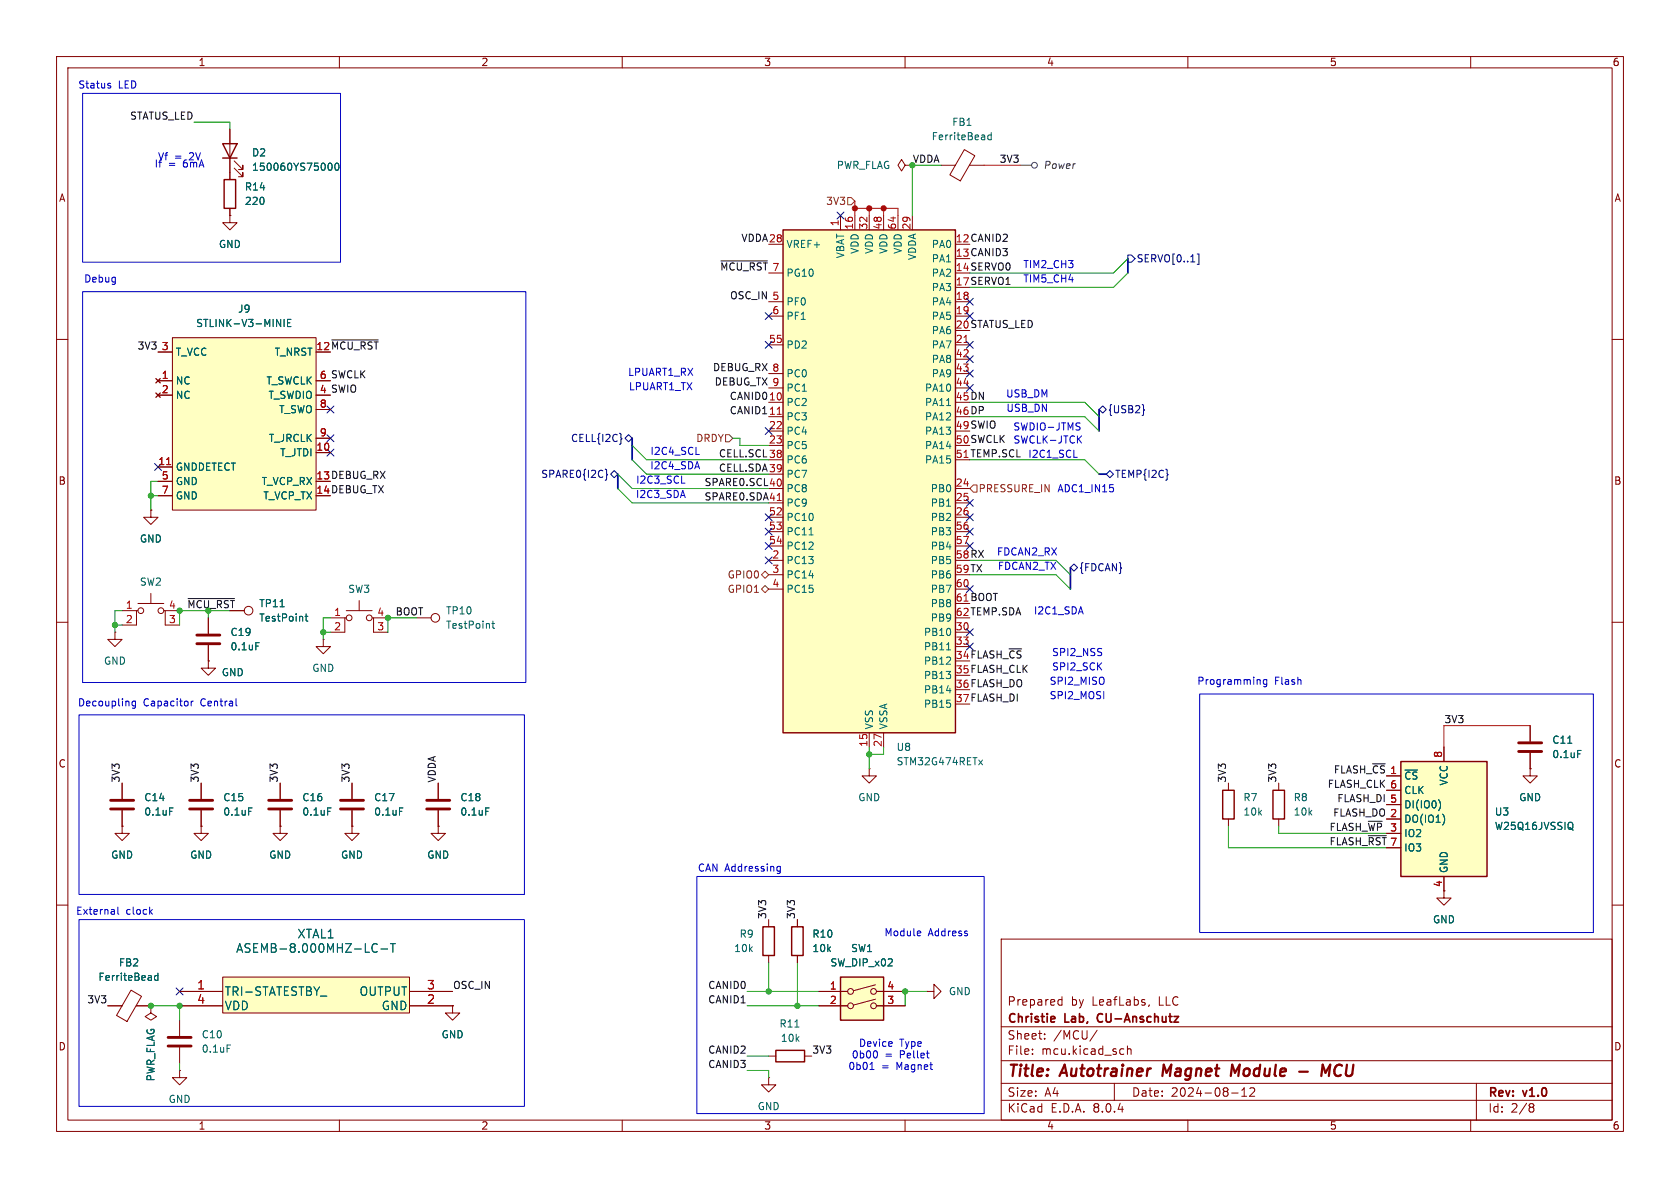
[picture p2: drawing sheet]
<svg xmlns="http://www.w3.org/2000/svg" width="297mm" height="210mm" viewBox="0 0 297 210" stroke-linecap="round" stroke-linejoin="round" font-family="sans-serif">
<g fill="none" stroke="#840000" stroke-width=".18">
<path d="M10 10h277v190h-277zM12 12h273v186h-273zM60 10v2M110 10v2M160 10v2M210 10v2M260 10v2M10 60h2M285 60h2M10 110h2M285 110h2M10 160h2"/>
<path d="M285 160h2M177 166h108v32h-108zM187.2 177.6h.5M187.2 176.8h.5M187.7 176.2v1.5M203.2 177.6l-.2 .3M60 198v2M110 198v2M160 198v2M177 194.5h108M177 191.5h108M177 187.5h108"/>
<path d="M177 181.5h108M182.5 186.3v.1M182.5 185.5v.1M184.7 183.6v.1M184.7 182.8v.1M194 182.1l-1.3 2M197 191.5v3M198.2 185.4l.5 .1M198.7 186.3l-.5 .1M199.3 185.5l.2-.1 .4 .1 .1 .9M199.3 184.9v1.5M210 198v2"/>
<path d="M217.7 193.2h1.2M219.5 193.8h.9M219.5 192.7l.5-.4v1.5M221 192.4l.5-.1 .2 .1 .1 .3-.9 1.1h.9M260 198v2M261 191.5v6.5M270.6 195.1h.3l.3 .3-.3 .3M270.6 195.7h.3M270.9 195.7l.2 .2 .1 .4-.3 .3h-.3"/>
</g>
<path d="M205.7 188.2l-.2 2M219.2 188.2l-.9 1.4-.5-1.4-.2 2M229.7 189.4h1.5M233.6 190.2l.2-2 .5 1.4 .9-1.4-.3 2M236.2 188.5a1.27 1.27 0 0 0 0 1.6" fill="none" stroke="#840000" stroke-width=".4"/>
<path d="M186.4 179.8l.1 .2-.7 .2M194.1 179.4l-.1 .4 .1 .7" fill="none" stroke="#840000" stroke-width=".3"/>
<path d="M30.5 59.7h25.4v30.5h-25.4z" fill="#ffffc2"/>
<g fill="none" stroke="#840000" stroke-width=".18">
<path d="M30.5 59.7h25.4v30.5h-25.4zM27.6 66.9l.7 .8M27.6 69.5l.7 .7M27.9 67.3h2.6M27.9 69.9h2.6M27.9 62.2h2.6M28.3 66.9l-.7 .8M28.3 69.5l-.7 .7M55.9 67.3h2.5M55.9 72.4h2.5M55.9 77.5h2.5M27.9 85.1h2.6"/>
<path d="M27.9 87.6h2.6M27.9 82.6h2.6M55.9 80h2.5M80 177.8v1.3h1.3l-1.3 1.2-1.3-1.2h1.3M80 177.8h.1"/>
</g>
<path d="M29.5 82.1h.7" fill="none" stroke="#a90000" stroke-width=".18"/>
<path d="M48.9 56.5l.7 1.2v-1.2M50.2 56.5v1.2M50.8 57.1h.5M51.4 56.5h-.6v1.2h.6" fill="none" stroke="#006464" stroke-width=".18"/>
<path d="M148.6 172.7h7.6v7.6h-7.6z" fill="#ffffc2"/>
<g fill="none" stroke="#840000" stroke-width=".18">
<path d="M36.8 116.8v1.3h-1.2l1.2 1.3 1.3-1.3h-1.3M36.8 116.8h.1M36.8 109.2v2.8M36.8 114v2.8M217.2 138.4v1.3M226.1 138.4v1.3M270.5 135.9v1.3h1.3l-1.3 1.2-1.3-1.2h1.3M270.5 135.9h.1M77.5 146.1v1.2h1.2l-1.2 1.3-1.3-1.3h1.3M77.5 146.1h.1M217.2 144.8v1.3M226.1 144.8v1.3"/>
<path d="M19 177.8h2.6M23.2 175l1.8 1.1-2.5 4.5-1.9-1.1zM24.1 177.8h2.6M144.8 175.3h5.1M144.8 177.8h5.1M154.8 176.6l-3.9 1.1M154.8 174.1l-3.9 1M154.9 175.3h5.1M154.9 177.8h5.1M163.8 175.3h1.3v-1.3l1.3 1.3-1.3 1.2v-1.2M163.8 175.3h.1M31.7 180.3v2.8"/>
<path d="M31.7 185.2v2.8"/>
<circle cx="43.9" cy="107.9" r=".76"/>
<circle cx="150.4" cy="175.3" r=".51"/>
<circle cx="150.4" cy="177.8" r=".51"/>
<circle cx="154.4" cy="175.3" r=".51"/>
<circle cx="154.4" cy="177.8" r=".51"/>
</g>
<path d="M216.2 139.7h2v5.1h-2zM225 139.7h2.1v5.1h-2.1zM148.6 172.7h7.6v7.6h-7.6z" fill="none" stroke="#840000" stroke-width=".25"/>
<path d="M34.8 113.8h4.1M34.8 112.3h4.1M29.7 184.9h4.1M29.7 183.4h4.1" fill="none" stroke="#840000" stroke-width=".51"/>
<path d="M45.2 113.6h.6M49.5 107.3h.7M53.9 109h.5M54.1 108.5v1.1l.3 .2M27.9 172v1.3M27.9 172.5h-.3l-.3 .2 .1 .5h.5M40.1 184.7h.7" fill="none" stroke="#006464" stroke-width=".18"/>
<path d="M138.4 40.6h30.5v88.9h-30.5z" fill="#ffffc2"/>
<path d="M39.4 25.4h2.5l-1.3 2.5zM39.4 27.9h2.5M39.6 31.8h2.1v5h-2.1zM138.4 40.6h30.5v88.9h-30.5z" fill="none" stroke="#840000" stroke-width=".25"/>
<g fill="none" stroke="#840000" stroke-width=".18">
<path d="M40.6 38.1v1.3h1.3l-1.3 1.2-1.2-1.2h1.2M40.6 38.1h.1M40.6 22.9v8.9M40.6 36.8v1.3M41.4 29.7l1.5 1.5v-.7v.7h-.7M41.4 28.4l1.5 1.6v-.8v.8h-.7M148.6 38.1v2.5M151.1 38.1v2.5M153.7 38.1v2.5M156.2 38.1v2.5M158.7 38.1v2.5M160 29.2l-.6-1-.7 1 .7 1 .6-1h1.3"/>
<path d="M161.3 38.1v2.5M166.4 29.2h2.5M170.5 26.4l1.8 1.1-2.5 4.5-1.9-1.1zM171.4 29.2h2.6M135.9 53.3h2.5M135.9 55.9h2.5M135.9 43.2h2.5M168.9 53.3h2.5M168.9 55.9h2.5M135.9 71.1h2.5M135.9 73.7h2.5M135.9 61h2.5"/>
<path d="M135.9 76.2h2.5M135.9 78.7h2.5M135.9 66h2.5M135.9 68.6h2.5M168.9 61h2.5M168.9 63.5h2.5M168.9 66h2.5M168.9 68.6h2.5M26.7 90.2v1.2h1.2l-1.2 1.3-1.3-1.3h1.3M26.7 90.2h.1M135.9 99.1h2.5M135.9 86.4h2.5"/>
<path d="M135.9 88.9h2.5M135.9 91.4h2.5M135.9 81.3h2.5M135.9 83.8h2.5M135.9 94h2.5M135.9 96.5h2.5M168.9 86.4h2.5M168.9 88.9h2.5M168.9 91.4h2.5M168.9 94h2.5M168.9 96.5h2.5M20.3 111.8v1.2h1.3l-1.3 1.3-1.3-1.3h1.3"/>
<path d="M20.3 111.8h.1M21.6 108h2.5M24.4 108h-.3v2.5h-2.5M24.4 106.7h4.6M26.7 104.9v1.8M29 108h.2v2.5h2.5M29.2 108h2.5M58.4 109.2h2.6M61.2 109.2h-.2v2.6h-2.6M61.2 108h4.6M63.5 106.2v1.8M65.8 109.2h.2v2.6h2.6"/>
<path d="M66 109.2h2.6M73.7 109.2h2.5M135.9 101.6h2.5M135.9 104.1h2.5M168.9 111.8h2.5M168.9 114.3h2.5M168.9 104.1h2.5M21.6 138.4v2.8M153.7 135.9v1.3h1.2l-1.2 1.2-1.3-1.2h1.3M153.7 135.9h.1M153.7 129.5v2.6M156.2 129.5v2.6"/>
<path d="M21.6 146.1v1.2h1.3l-1.3 1.3-1.3-1.3h1.3M21.6 146.1h.1M21.6 143.3v2.8M35.6 146.1v1.2h1.2l-1.2 1.3-1.3-1.3h1.3M35.6 146.1h.1"/>
<circle cx="24.9" cy="108" r=".51"/>
<circle cx="28.4" cy="108" r=".51"/>
<circle cx="61.7" cy="109.2" r=".51"/>
<circle cx="65.3" cy="109.2" r=".51"/>
<circle cx="77" cy="109.2" r=".76"/>
</g>
<path d="M137.4 73.2h.7M170.4 60.5h.7M137.4 88.5h.7" fill="none" stroke="#a90000" stroke-width=".18"/>
<path d="M58.2 28.9l.1-.1a.68 .68 0 0 1 .4 .7 .68 .68 0 0 1-.4 .6l-.1-.1M59.4 28.9l.1-.1a.68 .68 0 0 1 .4 .7 .68 .68 0 0 1-.4 .6 .84 .84 0 0 1-.1-1.2zM175.2 23.4v1.3M175.2 23.9h-.3l-.3 .2 .2 .5h.4M167.3 71.7h.8M143 94.6h.8M87 110.2h.4M87.1 109.8v1.1l.3 .2M167.3 114.9h.8M173 134.4l.7 .8M173.7 134.4l-.7 .8M30 142.8h.6" fill="none" stroke="#006464" stroke-width=".18"/>
<path d="M19.6 143h4M19.6 141.5h4" fill="none" stroke="#840000" stroke-width=".51"/>
<path d="M247.6 134.6h15.3v20.3h-15.3z" fill="#ffffc2"/>
<path d="M247.6 134.6h15.3v20.3h-15.3zM134.9 163.8h2v5.1h-2zM140 163.8h2v5.1h-2zM137.2 185.7h5v2h-5z" fill="none" stroke="#840000" stroke-width=".25"/>
<g fill="none" stroke="#840000" stroke-width=".18">
<path d="M57.1 113v1.3h1.3l-1.3 1.3-1.2-1.3h1.2M57.1 113h.1M35.6 138.4v2.8M49.5 138.4v2.8M62.2 138.4v2.8M77.5 138.4v2.8M245.1 137.2h2.5M245.1 139.7h2.5M255.3 132.1v2.5M270.5 128.3v2.8M270.5 133.1v2.8M35.6 143.3v2.8"/>
<path d="M49.5 146.1v1.2h1.3l-1.3 1.3-1.2-1.3h1.2M49.5 146.1h.1M49.5 143.3v2.8M62.2 146.1v1.2h1.3l-1.3 1.3-1.2-1.3h1.2M62.2 146.1h.1M62.2 143.3v2.8M77.5 143.3v2.8M245.1 144.8h2.5M245.1 147.3h2.5M245.1 142.2h2.5M255.3 154.9v3.9h1.2l-1.2 1.2-1.3-1.2h1.3M135.9 162.6v1.2"/>
<path d="M135.9 168.9v1.3M141 162.6v1.2M141 168.9v1.3M31.7 189.2v1.3h1.3l-1.3 1.3-1.2-1.3h1.2M31.7 189.2h.1M135.9 190.5v1.3h1.3l-1.3 1.2-1.3-1.2h1.3M135.9 190.5h.1M135.9 186.7h1.3M142.2 186.7h1.3"/>
</g>
<path d="M277.2 131.4h.7M278.9 132.7h.6M44 142.8h.6M57.9 142.8h.6M70.6 142.8h.6M85.9 142.8h.6M254.4 141.4a1.49 1.49 0 0 1 0 1.8M255.3 144.5v.8M277.9 145.4a.91 .91 0 0 1 0 1.2l.2 .2M140.5 181.6h.8" fill="none" stroke="#006464" stroke-width=".18"/>
<path d="M268.5 132.8h4M268.5 131.3h4M33.5 143h4.1M33.5 141.5h4.1M47.5 143h4.1M47.5 141.5h4.1M60.2 143h4.1M60.2 141.5h4.1M75.4 143h4.1M75.4 141.5h4.1" fill="none" stroke="#840000" stroke-width=".51"/>
<path d="M39.4 172.7h33v6.4h-33z" fill="#ffffc2"/>
<g fill="none" stroke="#840000" stroke-width=".18">
<path d="M40.6 38.1h.1M40.6 22.9v2.5M40.6 27.9v3.9M40.6 36.8v1.3M27.6 66.9l.7 .8M27.6 69.5l.7 .7M27.9 67.3h2.6M27.9 69.9h2.6M27.9 62.2h2.6M28.3 66.9l-.7 .8M28.3 69.5l-.7 .7M55.9 67.3h2.5"/>
<path d="M55.9 72.4h2.5M55.9 77.5h2.5M26.7 90.2h.1M27.9 85.1h2.6M27.9 87.6h2.6M27.9 82.6h2.6M55.9 80h2.5M36.8 116.8h.1M36.8 109.2v2.8M36.8 114v2.8M21.6 138.4v2.8M35.6 138.4v2.8"/>
<path d="M49.5 138.4v2.8M62.2 138.4v2.8M77.5 138.4v2.8M245.1 137.2h2.5M245.1 139.7h2.5M255.3 132.1v2.5M270.5 135.9h.1M270.5 128.3v2.8M270.5 133.1v2.8M21.6 146.1h.1M21.6 143.3v2.8M35.6 146.1h.1"/>
<path d="M35.6 143.3v2.8M49.5 146.1h.1M49.5 143.3v2.8M62.2 146.1h.1M62.2 143.3v2.8M77.5 146.1h.1M77.5 143.3v2.8M245.1 144.8h2.5M245.1 147.3h2.5M245.1 142.2h2.5M255.3 154.9v2.6M19 177.8h2.6"/>
<path d="M24.1 177.8h2.6M26.7 177.8v1.3l1 .6-1 .6-1-.6 1-.6M26.7 177.8h.1M31.7 175.3h7.7M31.7 177.8h7.7M39.4 172.7h33v6.4h-33zM72.4 175.3h7.6M72.4 177.8h7.6M80 177.8h.1M141 162.6v1.2M141 168.9v1.3M144.8 175.3h5.1"/>
<path d="M144.8 177.8h5.1M154.9 175.3h5.1M154.9 177.8h5.1"/>
</g>
<g fill="none" stroke="#006464" stroke-width=".18">
<path d="M58.2 28.9l.1-.1a.68 .68 0 0 1 .4 .7 .68 .68 0 0 1-.4 .6l-.1-.1M59.4 28.9l.1-.1a.68 .68 0 0 1 .4 .7 .68 .68 0 0 1-.4 .6 .84 .84 0 0 1-.1-1.2zM48.9 56.5l.7 1.2v-1.2M50.2 56.5v1.2M50.8 57.1h.5M51.4 56.5h-.6v1.2h.6M45.2 113.6h.6M49.5 107.3h.7M53.9 109h.5M54.1 108.5v1.1l.3 .2M277.2 131.4h.7M278.9 132.7h.6"/>
<path d="M30 142.8h.6M44 142.8h.6M57.9 142.8h.6M70.6 142.8h.6M85.9 142.8h.6M254.4 141.4a1.49 1.49 0 0 1 0 1.8M255.3 144.5v.8M277.9 145.4a.91 .91 0 0 1 0 1.2l.2 .2M27.9 172v1.3M27.9 172.5h-.3l-.3 .2 .1 .5h.5M56.6 176.1h1.2M65.8 168l.1 .1a.53 .53 0 0 0 .8 .1"/>
<path d="M66.7 167l-.1-.1a.55 .55 0 0 0-.8 .3M67.3 167.8h1.2M69 166.8h.9M69.5 166.8v1.5"/>
</g>
<g fill="none" stroke="#484848" stroke-width=".18">
<path d="M180.3 29.2h2.1"/>
<circle cx="182.9" cy="29.2" r=".51"/>
</g>
<g fill="none" stroke="#000084" stroke-width=".18">
<path d="M148 37.5l1.2 1.2M149.2 37.5l-1.2 1.2M135.3 55.3l1.2 1.2M136.5 55.3l-1.2 1.2M170.8 52.7l1.3 1.2M170.8 55.3l1.3 1.2M172.1 52.7l-1.3 1.2M172.1 55.3l-1.3 1.2M199.4 45.1h.6l.7 .6-.7 .7h-.6zM211.7 44.9h.3v1.8h-.3M57.8 76.9l1.2 1.2M57.8 79.4l1.2 1.2"/>
<path d="M57.8 71.8l1.2 1.2M59 76.9l-1.2 1.2M59 79.4l-1.2 1.2M59 71.8l-1.2 1.2M109.7 76.7l.1 .7 .2 .2-.2 .1-.1 .8M110.5 77.5l.6-.7 .7 .7-.7 .6zM135.3 75.6l1.2 1.2M135.3 60.4l1.2 1.2M136.5 75.6l-1.2 1.2M136.5 60.4l-1.2 1.2M170.8 65.4l1.3 1.2M170.8 68l1.3 1.2"/>
<path d="M170.8 60.4l1.3 1.2M170.8 62.9l1.3 1.2M172.1 65.4l-1.3 1.2M172.1 68l-1.3 1.2M172.1 60.4l-1.3 1.2M172.1 62.9l-1.3 1.2M194.9 71.8l.7 .6-.7 .6-.6-.6zM202.1 71.6l.1 .7 .1 .2-.1 .2-.1 .7M27.3 81.9l1.2 1.3M28.5 81.9l-1.2 1.3M107 82.9l.2 .2v.6l.2 .2-.2 .2v.6l-.2 .2M107.9 83.8l.7-.6 .6 .6-.6 .7z"/>
<path d="M135.3 90.8l1.2 1.2M135.3 95.9l1.2 1.2M135.3 98.5l1.2 1.2M135.3 93.4l1.2 1.2M136.5 90.8l-1.2 1.2M136.5 95.9l-1.2 1.2M136.5 98.5l-1.2 1.2M136.5 93.4l-1.2 1.2M170.8 93.4l1.3 1.2M170.8 95.9l1.3 1.2M170.8 90.8l1.3 1.2M170.8 88.3l1.3 1.2"/>
<path d="M172.1 93.4l-1.3 1.2M172.1 95.9l-1.3 1.2M172.1 90.8l-1.3 1.2M172.1 88.3l-1.3 1.2M195.6 83.8l.6-.6 .6 .6-.6 .7zM206.4 83.9h.1l-.1 .1M170.8 113.7l1.3 1.2M170.8 111.2l1.3 1.2M170.8 103.5l1.3 1.2M172.1 113.7l-1.3 1.2M172.1 111.2l-1.3 1.2M172.1 103.5l-1.3 1.2"/>
<path d="M189.2 100.3l.7-.6 .6 .6-.6 .7zM31.1 174.7l1.3 1.2M32.4 174.7l-1.3 1.2"/>
</g>
<path d="M149.9 34.9h.6l.6 .7-.6 .6h-.6zM128.3 76.8h.6l.6 .7-.6 .6h-.6zM172.1 85.7h.6v1.3h-.6l-.7-.6zM134.6 104.1l.7-.6 .6 .6-.6 .7zM134.6 101.6l.7-.6 .6 .6-.6 .6z" fill="none" stroke="#725600" stroke-width=".18"/>
<path d="M127.5 46.1h8.2M58.6 60.1h8.3M33.2 105.8h8.3M241.9 147.7h3.2" fill="none" stroke="#0f0f0f" stroke-width=".18"/>
<g fill="none" stroke="#0000c2" stroke-width=".18">
<path d="M14.6 16.5h45.6v29.9h-45.6zM19.2 15.1l.3 .1 .1 .2-.2 .2h-.2M19.2 14.7l.3 .1M14.6 51.6h78.4v69.1h-78.4zM190.7 77.6l.5 .7M190.7 75.4l.2 .3-.2 .3M190.8 74.8h.1M191.2 77.1l-.7 .7M120.5 85.4h.6M123 80.3h.6M189.8 80.8h.6M196.8 86.3v.5"/>
<path d="M14 126.4h78.7v31.7h-78.7zM23.9 123.9v1.1l-.2 .2h-.3M23.9 124l-.3-.1-.3 .3 .2 .5h.4M33.8 123.9v.9M34.2 123.9l-.4 .3M41.7 124.6l.2 .2M212.1 122.7h69.6v42.1h-69.6zM222.6 120.1l.2 .2v.7M223.9 120.1v1.1l-.2 .2-.3-.1M223.9 120.2l-.3-.1-.3 .3 .2 .5h.4M123.2 154.9h50.8v42h-50.8zM137.5 153.9h.4"/>
<path d="M137.5 153.2h.4M137.9 153.2v1l-.2 .2h-.3M14 162.6h78.7v33h-78.7zM20.8 160.3v1.1l.2 .2M26.6 161.1l.3 .5M26.9 160.8l-.4 .5M162.6 164.6l.2 .3-.6 .1M162.7 165.4h-.1M153.8 189.1h.7M154 188l.2-.2v1.3M155 185.9l.1 .6-.2 .5M157.7 184.2v.2l-.6 .2"/>
<path d="M163.8 186.2h.5M164.1 187h.2"/>
</g>
<path d="M199.4 45.7v2.6M111.8 77.5v3.8M194.3 72.4v3.8M109.2 83.8v2.6M194.3 83.8h1.3M189.2 100.3v3.8" fill="none" stroke="#000084" stroke-width=".3"/>
<g fill="none" stroke="#009600" stroke-width=".18">
<path d="M34.3 21.6h6.3v1.3M166.4 29.2h-5.1v8.9M199.4 45.7l-2.6 2.6h-25.4M199.4 48.3l-2.6 2.5h-25.4M111.8 78.7l2.5 2.6h21.6M129.5 77.5h1.3v1.2h5.1M171.4 73.7h20.4l2.5 2.5M171.4 71.1h20.4l2.5 2.6M26.7 87.6h1.2M27.9 85.1h-1.2v5.1M109.2 83.8l2.6 2.6h24.1M109.2 86.4l2.6 2.5h24.1"/>
<path d="M111.8 81.3l2.5 2.5h21.6M171.4 81.3h20.4l2.5 2.5M171.4 99.1h15.3l2.5 2.5M20.3 110.5h1.3M21.6 108h-1.3v3.8M36.8 108v1.2M40.6 108h-8.9v2.5M57.1 111.8h1.3M58.4 109.2h-1.3v3.8M73.7 109.2h-5.1v2.6M171.4 101.6h15.3l2.5 2.5M153.7 132.1v3.8"/>
<path d="M156.2 132.1v1.3h-2.5M217.2 146.1v3.8h27.9M226.1 146.1v1.2h19M26.7 177.8h5v2.5M132.1 177.8h12.7M132.1 175.3h12.7M135.9 170.2v5.1M141 170.2v7.6M163.8 175.3h-3.8v2.5M31.7 188v1.2M132.1 189.2h3.8v1.3M132.1 186.7h3.8"/>
</g>
<path d="M151.1 36.8h7.6v1.3M151.1 35.6v2.5M153.7 36.8v1.3M156.2 36.8v1.3M174 29.2h6.3M270.5 128.3h-15.2v3.8" fill="none" stroke="#f00" stroke-width=".18"/>
<path d="M29.5 82.1h.7" fill="none" stroke="#a90000" stroke-width=".18"/>
<g fill="#009600" stroke="#009600" stroke-width=".18">
<circle cx="153.7" cy="133.4" r=".46"/>
<circle cx="160" cy="175.3" r=".46"/>
<circle cx="135.9" cy="175.3" r=".46"/>
<circle cx="141" cy="177.8" r=".46"/>
<circle cx="26.7" cy="87.6" r=".46"/>
<circle cx="68.6" cy="109.2" r=".46"/>
<circle cx="31.7" cy="177.8" r=".46"/>
<circle cx="26.7" cy="177.8" r=".46"/>
<circle cx="20.3" cy="110.5" r=".46"/>
<circle cx="31.7" cy="108" r=".46"/>
<circle cx="57.1" cy="111.8" r=".46"/>
<circle cx="161.3" cy="29.2" r=".46"/>
</g>
<g fill="#f00" stroke="#f00" stroke-width=".18">
<circle cx="153.7" cy="36.8" r=".46"/>
<circle cx="151.1" cy="36.8" r=".46"/>
<circle cx="156.2" cy="36.8" r=".46"/>
</g>
<g font-size="2.8" fill="#840000">
<text x="178" y="190.9">Title:</text>
<text x="187.7" y="190.9">Autotrainer</text>
<text x="206.4" y="190.9">Magnet</text>
<text x="219.3" y="190.9">Module</text>
<text x="236.9" y="190.9">MCU</text>
</g>
<g font-size="2.1" fill="#006464">
<text x="52.5" y="166.1">XTAL1</text>
<text x="41.7" y="168.6">ASEMB-8.000MHZ-LC-T</text>
<text x="39.6" y="176.2">TRI-STATESTBY_</text>
<text x="39.6" y="178.8">VDD</text>
<text x="63.5" y="176.2">OUTPUT</text>
<text x="67.4" y="178.8">GND</text>
</g>
<g font-size="2.1" fill="#a90000">
<text x="34.8" y="175">1</text>
<text x="34.8" y="177.5">4</text>
<text x="75.4" y="177.5">2</text>
<text x="75.4" y="175">3</text>
</g>
<g font-size="2.1" fill="#840000">
<text x="178" y="178">Prepared</text>
<text x="189.3" y="178">by</text>
<text x="193.1" y="178">LeafLabs,</text>
<text x="205" y="178">LLC</text>
<text x="178" y="184">Sheet:</text>
<text x="178" y="181.2">Christie</text>
<text x="186.2" y="184">/MCU/</text>
<text x="188.3" y="181.2">Lab,</text>
<text x="194.7" y="181.2">CU-Anschutz</text>
<text x="178" y="186.7">File:</text>
<text x="184.1" y="186.7">mcu.kicad_sch</text>
<text x="178" y="196.9">KiCad</text>
<text x="178" y="194.1">Size:</text>
<text x="184.7" y="194.1">A4</text>
<text x="185.7" y="196.9">E.D.A.</text>
<text x="193.3" y="196.9">8.0.4</text>
<text x="200" y="194.1">Date:</text>
<text x="207" y="194.1">2024-08-12</text>
<text x="263" y="194.3">Rev:</text>
<text x="263" y="196.9">Id:</text>
<text x="267.1" y="196.9">2/8</text>
<text x="269.4" y="194.3">v1.0</text>
</g>
<g font-size="1.8" fill="#840000">
<text x="35" y="11.9">1</text>
<text x="85" y="11.9">2</text>
<text x="135" y="11.9">3</text>
<text x="185" y="11.9">4</text>
<text x="235" y="11.9">5</text>
<text x="285" y="11.9">6</text>
<text x="10.3" y="35.9">A</text>
<text x="285.3" y="35.9">A</text>
<text x="55.8" y="62">12 ~{MCU_RST}</text>
<text x="56.4" y="69.6">4 SWIO</text>
<text x="10.3" y="85.9">B</text>
<text x="55.8" y="84.8">13 DEBUG_RX</text>
<text x="55.8" y="87.4">14 DEBUG_TX</text>
<text x="285.3" y="85.9">B</text>
<text x="10.3" y="135.9">C</text>
<text x="285.3" y="135.9">C</text>
<text x="234.9" y="149.5">FLASH_~{RST}</text>
<text x="255" y="156.9" transform="rotate(-90 255 156.9)">4</text>
<text x="10.3" y="185.9">D</text>
<text x="285.3" y="185.9">D</text>
<text x="35" y="199.9">1</text>
<text x="85" y="199.9">2</text>
<text x="135" y="199.9">3</text>
<text x="185" y="199.9">4</text>
<text x="235" y="199.9">5</text>
<text x="285" y="199.9">6</text>
</g>
<g font-size="1.8" fill="#0000c2">
<text x="13.7" y="15.9">Status</text>
<text x="20.9" y="15.9">LED</text>
<text x="27.2" y="29.8">If</text>
<text x="27.8" y="28.6">Vf</text>
<text x="29.7" y="29.8">=</text>
<text x="30.8" y="28.6">=</text>
<text x="32.5" y="29.8">6mA</text>
<text x="33.6" y="28.6">2V</text>
<text x="180.8" y="47.6">TIM2_CH3</text>
<text x="14.8" y="50.1">Debug</text>
<text x="180.8" y="50.1">TIM5_CH4</text>
<text x="110.9" y="66.7">LPUART1_RX</text>
<text x="111.1" y="69.2">LPUART1_TX</text>
<text x="177.8" y="70.5">USB_DM</text>
<text x="177.8" y="73">USB_DN</text>
<text x="179" y="76.3">SWDIO-JTMS</text>
<text x="114.9" y="83.2">I2C4_SDA</text>
<text x="114.9" y="80.6">I2C4_SCL</text>
<text x="179.1" y="78.5">SWCLK-JTCK</text>
<text x="181.7" y="81.1">I2C1_SCL</text>
<text x="112.3" y="88.2">I2C3_SDA</text>
<text x="112.4" y="85.7">I2C3_SCL</text>
<text x="186.8" y="87.2">ADC1_IN15</text>
<text x="176.2" y="98.4">FDCAN2_RX</text>
<text x="176.3" y="100.9">FDCAN2_TX</text>
<text x="182.7" y="108.8">I2C1_SDA</text>
<text x="185.9" y="116.2">SPI2_NSS</text>
<text x="185.9" y="118.7">SPI2_SCK</text>
<text x="13.7" y="125.1">Decoupling</text>
<text x="25.3" y="125.1">Capacitor</text>
<text x="35.6" y="125.1">Central</text>
<text x="185.5" y="121.3">SPI2_MISO</text>
<text x="185.5" y="123.8">SPI2_MOSI</text>
<text x="211.6" y="121.3">Programming</text>
<text x="225.3" y="121.3">Flash</text>
<text x="123.3" y="154.3">CAN Addressing</text>
<text x="13.4" y="161.9">External</text>
<text x="22.3" y="161.9">clock</text>
<text x="156.3" y="165.7">Module</text>
<text x="164.1" y="165.7">Address</text>
<text x="151.8" y="185.3">Device</text>
<text x="159" y="185.3">Type</text>
<text x="149.9" y="189.3">0b01</text>
<text x="150.5" y="187.3">0b00</text>
<text x="155.8" y="189.3">=</text>
<text x="156.4" y="187.3">=</text>
<text x="158.6" y="189.3">Magnet</text>
<text x="159.2" y="187.3">Pellet</text>
</g>
<g font-size="1.8" fill="#0f0f0f">
<text x="22.9" y="21.2">STATUS_LED</text>
<text x="161.3" y="28.9">VDDA</text>
<text x="176.6" y="28.9">3V3</text>
<text x="127.2" y="47.9">~{MCU_RST}</text>
<text x="131" y="42.8">VDDA28</text>
<text x="168.9" y="42.9">12 CANID2</text>
<text x="168.9" y="45.5">13 CANID3</text>
<text x="129" y="53">OSC_IN 5</text>
<text x="168.9" y="48">14 SERVO0</text>
<text x="168.9" y="50.5">17 SERVO1</text>
<text x="168.9" y="58.2">20 STATUS_LED</text>
<text x="24.2" y="61.9">3V3</text>
<text x="126" y="65.7">DEBUG_RX 8</text>
<text x="56.4" y="67.1">6 SWCLK</text>
<text x="126.3" y="68.2">DEBUG_TX 9</text>
<text x="128.9" y="70.8">CANID0</text>
<text x="135.8" y="70.9">10</text>
<text x="168.9" y="70.9">45 DN</text>
<text x="128.9" y="73.3">CANID1</text>
<text x="168.9" y="73.4">46 DP</text>
<text x="168.9" y="75.9">49 SWIO</text>
<text x="127" y="83.5">CELL.SDA39</text>
<text x="127" y="80.9">CELL.SCL 38</text>
<text x="168.9" y="78.5">50 SWCLK</text>
<text x="168.9" y="81">51 TEMP.SCL</text>
<text x="124.5" y="86">SPARE0.SCL 40</text>
<text x="124.5" y="88.6">SPARE0.SDA41</text>
<text x="168.9" y="98.8">58 RX</text>
<text x="168.9" y="101.3">59 TX</text>
<text x="168.9" y="106.4">61 BOOT</text>
<text x="69.8" y="108.9">BOOT</text>
<text x="168.9" y="109">62 TEMP.SDA</text>
<text x="168.9" y="116.6">34 FLASH_~{CS}</text>
<text x="168.9" y="119.1">35 FLASH_CLK</text>
<text x="168.9" y="121.7">36 FLASH_DO</text>
<text x="168.9" y="124.2">37 FLASH_DI</text>
<text x="255.3" y="127.9">3V3</text>
<text x="235.7" y="136.8">FLASH_~{CS}</text>
<text x="21.2" y="138.4" transform="rotate(-90 21.2 138.4)">3V3</text>
<text x="35.2" y="138.4" transform="rotate(-90 35.2 138.4)">3V3</text>
<text x="49.2" y="138.4" transform="rotate(-90 49.2 138.4)">3V3</text>
<text x="61.9" y="138.4" transform="rotate(-90 61.9 138.4)">3V3</text>
<text x="77.1" y="138.4" transform="rotate(-90 77.1 138.4)">VDDA</text>
<text x="216.8" y="138.4" transform="rotate(-90 216.8 138.4)">3V3</text>
<text x="225.7" y="138.4" transform="rotate(-90 225.7 138.4)">3V3</text>
<text x="234.6" y="139.4">FLASH_CLK 6</text>
<text x="236.3" y="141.9">FLASH_DI 5</text>
<text x="234.9" y="147">FLASH_~{WP}</text>
<text x="235.6" y="144.4">FLASH_DO 2</text>
<text x="135.5" y="162.6" transform="rotate(-90 135.5 162.6)">3V3</text>
<text x="140.6" y="162.6" transform="rotate(-90 140.6 162.6)">3V3</text>
<text x="15.3" y="177.5">3V3</text>
<text x="80" y="174.9">OSC_IN</text>
<text x="125.1" y="174.9">CANID0</text>
<text x="125.1" y="177.5">CANID1</text>
<text x="125.1" y="188.9">CANID3</text>
<text x="125.1" y="186.3">CANID2</text>
<text x="143.5" y="186.3">3V3</text>
</g>
<g font-size="1.8" fill="#006464">
<text x="168.2" y="22.5">FB1</text>
<text x="44.5" y="27.9">D2</text>
<text x="164.6" y="25">FerriteBead</text>
<text x="43.2" y="33.9">R14</text>
<text x="44.5" y="30.4">150060YS75000</text>
<text x="147.8" y="30.1">PWR_FLAG</text>
<text x="43.2" y="36.4">220</text>
<text x="38.6" y="44">GND</text>
<text x="138.9" y="44">VREF+</text>
<text x="149.5" y="45.8" transform="rotate(-90 149.5 45.8)">VBAT</text>
<text x="152" y="45" transform="rotate(-90 152 45)">VDD</text>
<text x="154.5" y="45" transform="rotate(-90 154.5 45)">VDD</text>
<text x="157.1" y="45" transform="rotate(-90 157.1 45)">VDD</text>
<text x="159.6" y="45" transform="rotate(-90 159.6 45)">VDD</text>
<text x="162.2" y="46.1" transform="rotate(-90 162.2 46.1)">VDDA</text>
<text x="164.6" y="44">PA0</text>
<text x="164.6" y="46.6">PA1</text>
<text x="138.9" y="49.1">PG10</text>
<text x="164.6" y="49.1">PA2</text>
<text x="164.6" y="51.7">PA3</text>
<text x="34.6" y="58">STLINK-V3-MINIE</text>
<text x="42" y="55.5">J9</text>
<text x="138.9" y="54.2">PF0</text>
<text x="138.9" y="56.7">PF1</text>
<text x="164.6" y="54.2">PA4</text>
<text x="164.6" y="56.7">PA5</text>
<text x="164.6" y="59.3">PA6</text>
<text x="31" y="63.1">T_VCC</text>
<text x="48.5" y="63.1">T_NRST</text>
<text x="138.9" y="61.8">PD2</text>
<text x="164.6" y="61.8">PA7</text>
<text x="164.6" y="64.4">PA8</text>
<text x="31" y="68.2">NC</text>
<text x="31" y="70.7">NC</text>
<text x="47" y="68.2">T_SWCLK</text>
<text x="47.4" y="70.7">T_SWDIO</text>
<text x="138.9" y="72">PC2</text>
<text x="138.9" y="66.9">PC0</text>
<text x="138.9" y="69.4">PC1</text>
<text x="163.4" y="69.4">PA10</text>
<text x="163.4" y="72">PA11</text>
<text x="164.6" y="66.9">PA9</text>
<text x="49.2" y="73.3">T_SWO</text>
<text x="138.9" y="74.5">PC3</text>
<text x="138.9" y="77.1">PC4</text>
<text x="163.4" y="74.5">PA12</text>
<text x="163.4" y="77.1">PA13</text>
<text x="31" y="83.4">GNDDETECT</text>
<text x="47.4" y="78.3">T_JRCLK</text>
<text x="49.4" y="80.9">T_JTDI</text>
<text x="138.9" y="79.6">PC5</text>
<text x="138.9" y="82.1">PC6</text>
<text x="163.4" y="79.6">PA14</text>
<text x="163.4" y="82.1">PA15</text>
<text x="31" y="86">GND</text>
<text x="31" y="88.5">GND</text>
<text x="46.2" y="86">T_VCP_RX</text>
<text x="46.5" y="88.5">T_VCP_TX</text>
<text x="138.9" y="84.7">PC7</text>
<text x="138.9" y="87.2">PC8</text>
<text x="138.9" y="89.8">PC9</text>
<text x="164.4" y="87.2">PB0</text>
<text x="164.4" y="89.8">PB1</text>
<text x="138.9" y="92.3">PC10</text>
<text x="138.9" y="94.8">PC11</text>
<text x="164.4" y="92.3">PB2</text>
<text x="164.4" y="94.8">PB3</text>
<text x="24.6" y="96.1">GND</text>
<text x="138.9" y="99.9">PC13</text>
<text x="138.9" y="97.4">PC12</text>
<text x="164.4" y="97.4">PB4</text>
<text x="164.4" y="99.9">PB5</text>
<text x="24.6" y="103.7">SW2</text>
<text x="45.7" y="107.5">TP11</text>
<text x="61.5" y="105">SW3</text>
<text x="138.9" y="102.5">PC14</text>
<text x="138.9" y="105">PC15</text>
<text x="164.4" y="102.5">PB6</text>
<text x="164.4" y="105">PB7</text>
<text x="164.4" y="107.5">PB8</text>
<text x="40.6" y="112.6">C19</text>
<text x="45.7" y="110.1">TestPoint</text>
<text x="78.7" y="111.4">TestPoint</text>
<text x="78.7" y="108.8">TP10</text>
<text x="163.2" y="112.6">PB10</text>
<text x="164.4" y="110.1">PB9</text>
<text x="18.3" y="117.7">GND</text>
<text x="39.1" y="119.7">GND</text>
<text x="40.6" y="115.2">0.1uF</text>
<text x="55.1" y="119">GND</text>
<text x="163.2" y="115.2">PB11</text>
<text x="163.2" y="117.7">PB12</text>
<text x="163.2" y="120.2">PB13</text>
<text x="163.2" y="122.8">PB14</text>
<text x="163.2" y="125.3">PB15</text>
<text x="154.5" y="129" transform="rotate(-90 154.5 129)">VSS</text>
<text x="157.1" y="129" transform="rotate(-90 157.1 129)">VSSA</text>
<text x="274.3" y="131.7">C11</text>
<text x="158.4" y="132.9">U8</text>
<text x="158.4" y="135.5">STM32G474RETx</text>
<text x="274.3" y="134.2">0.1uF</text>
<text x="25.4" y="141.8">C14</text>
<text x="39.4" y="141.8">C15</text>
<text x="53.3" y="141.8">C16</text>
<text x="66" y="141.8">C17</text>
<text x="81.3" y="141.8">C18</text>
<text x="151.6" y="141.8">GND</text>
<text x="219.7" y="141.8">R7</text>
<text x="228.6" y="141.8">R8</text>
<text x="248.2" y="138">~{CS}</text>
<text x="248.2" y="143.1">DI(IO0)</text>
<text x="248.2" y="140.6">CLK</text>
<text x="256.1" y="139" transform="rotate(-90 256.1 139)">VCC</text>
<text x="268.5" y="141.8">GND</text>
<text x="25.4" y="144.4">0.1uF</text>
<text x="39.4" y="144.4">0.1uF</text>
<text x="53.3" y="144.4">0.1uF</text>
<text x="66" y="144.4">0.1uF</text>
<text x="81.3" y="144.4">0.1uF</text>
<text x="219.7" y="144.4">10k</text>
<text x="228.6" y="144.4">10k</text>
<text x="248.2" y="145.6">DO(IO1)</text>
<text x="248.2" y="148.2">IO2</text>
<text x="264.2" y="144.4">U3</text>
<text x="264.2" y="146.9">W25Q16JVSSIQ</text>
<text x="19.6" y="152">GND</text>
<text x="33.5" y="152">GND</text>
<text x="47.5" y="152">GND</text>
<text x="60.2" y="152">GND</text>
<text x="75.4" y="152">GND</text>
<text x="248.2" y="150.7">IO3</text>
<text x="256.1" y="154.4" transform="rotate(-90 256.1 154.4)">GND</text>
<text x="130.7" y="166">R9</text>
<text x="143.5" y="166">R10</text>
<text x="253.2" y="163.4">GND</text>
<text x="17.3" y="173.6">FerriteBead</text>
<text x="20.9" y="171">FB2</text>
<text x="129.7" y="168.5">10k</text>
<text x="143.5" y="168.5">10k</text>
<text x="146.7" y="171">SW_DIP_x02</text>
<text x="150.4" y="168.5">SW1</text>
<text x="167.6" y="176.1">GND</text>
<text x="35.6" y="183.7">C10</text>
<text x="78" y="183.7">GND</text>
<text x="137.7" y="181.8">R11</text>
<text x="137.9" y="184.4">10k</text>
<text x="27.5" y="191.3" transform="rotate(-90 27.5 191.3)">PWR_FLAG</text>
<text x="35.6" y="186.3">0.1uF</text>
<text x="29.7" y="195.2">GND</text>
<text x="133.9" y="196.4">GND</text>
</g>
<text font-size="1.8" fill="#484848" x="184.4" y="30.1">Power</text>
<g font-size="1.8" fill="#725600">
<text x="146" y="36.4">3V3</text>
<text x="123" y="78.3">DRDY</text>
<text x="172.9" y="87.2">PRESSURE_IN</text>
<text x="128.5" y="105">GPIO1</text>
<text x="128.5" y="102.5">GPIO0</text>
</g>
<g font-size="1.8" fill="#a90000">
<text x="148.3" y="40.1" transform="rotate(-90 148.3 40.1)">1</text>
<text x="150.9" y="40.7" transform="rotate(-90 150.9 40.7)">16</text>
<text x="153.4" y="40.7" transform="rotate(-90 153.4 40.7)">32</text>
<text x="156" y="40.7" transform="rotate(-90 156 40.7)">48</text>
<text x="158.5" y="40.7" transform="rotate(-90 158.5 40.7)">64</text>
<text x="161" y="40.7" transform="rotate(-90 161 40.7)">29</text>
<text x="136.5" y="48">7</text>
<text x="168.9" y="53.1">18</text>
<text x="136.5" y="55.6">6</text>
<text x="168.9" y="55.6">19</text>
<text x="28.5" y="62">3</text>
<text x="55.8" y="62">12</text>
<text x="135.8" y="60.7">55</text>
<text x="168.9" y="60.7">21</text>
<text x="168.9" y="63.2">42</text>
<text x="168.9" y="65.8">43</text>
<text x="28.5" y="67.1">1</text>
<text x="28.5" y="69.6">2</text>
<text x="56.4" y="69.6">4</text>
<text x="56.4" y="67.1">6</text>
<text x="168.9" y="68.3">44</text>
<text x="56.4" y="72.1">8</text>
<text x="56.4" y="77.2">9</text>
<text x="135.8" y="73.4">11</text>
<text x="135.8" y="75.9">22</text>
<text x="27.9" y="82.3">11</text>
<text x="55.8" y="79.8">10</text>
<text x="135.8" y="78.5">23</text>
<text x="28.5" y="84.8">5</text>
<text x="28.5" y="87.4">7</text>
<text x="55.8" y="84.8">13</text>
<text x="55.8" y="87.4">14</text>
<text x="168.9" y="86.1">24</text>
<text x="168.9" y="88.6">25</text>
<text x="135.8" y="91.2">52</text>
<text x="135.8" y="93.7">53</text>
<text x="168.9" y="91.2">26</text>
<text x="168.9" y="93.7">56</text>
<text x="135.8" y="96.3">54</text>
<text x="136.5" y="98.8">2</text>
<text x="136.5" y="101.3">3</text>
<text x="168.9" y="96.3">57</text>
<text x="22.2" y="107.7">1</text>
<text x="29.8" y="107.7">4</text>
<text x="136.5" y="103.9">4</text>
<text x="168.9" y="103.9">60</text>
<text x="22.2" y="110.2">2</text>
<text x="29.8" y="110.2">3</text>
<text x="59" y="109">1</text>
<text x="59" y="111.5">2</text>
<text x="66.6" y="111.5">3</text>
<text x="66.6" y="109">4</text>
<text x="168.9" y="111.5">30</text>
<text x="168.9" y="114">33</text>
<text x="153.4" y="132.1" transform="rotate(-90 153.4 132.1)">15</text>
<text x="156" y="132.1" transform="rotate(-90 156 132.1)">27</text>
<text x="245.7" y="136.9">1</text>
<text x="255" y="134.1" transform="rotate(-90 255 134.1)">8</text>
<text x="245.7" y="142">5</text>
<text x="245.7" y="139.4">6</text>
<text x="245.7" y="147.1">3</text>
<text x="245.7" y="149.6">7</text>
<text x="245.7" y="144.5">2</text>
<text x="146.6" y="175">1</text>
<text x="146.6" y="177.5">2</text>
<text x="156.8" y="177.5">3</text>
<text x="156.8" y="175">4</text>
</g>
<g font-size="1.8" fill="#000084">
<text x="200.9" y="46.6">SERVO[0..1]</text>
<text x="195.8" y="73.3">{USB2}</text>
<text x="100.8" y="78.3">CELL{I2C}</text>
<text x="95.6" y="84.7">SPARE0{I2C}</text>
<text x="197" y="84.7">TEMP{I2C}</text>
<text x="190.7" y="101.2">{FDCAN}</text>
</g>
<text font-size="1.8" fill="#009600" x="33" y="107.6">~{MCU_RST}</text>
</svg>
